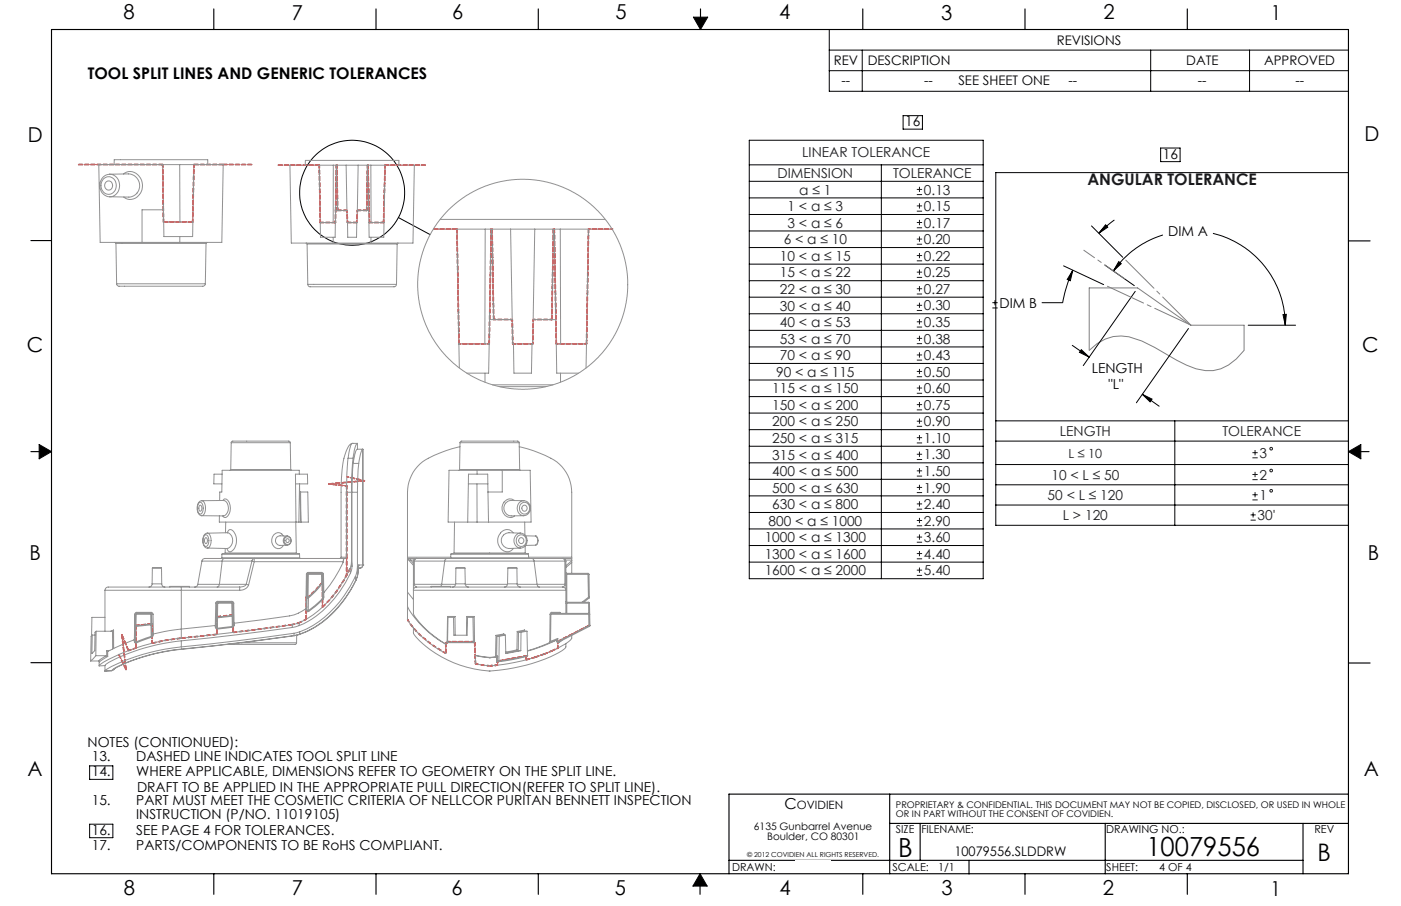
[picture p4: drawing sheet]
<svg xmlns="http://www.w3.org/2000/svg" width="432mm" height="279mm" viewBox="0 0 432 279" stroke-linecap="round" stroke-linejoin="round" font-family="sans-serif">
<g fill="none" stroke="#000" stroke-width=".31">
<path d="M213.7 5.3h4.4l-2.2 3.8zM255.6 9.1v19.1h160M255.6 15.5h160M265.7 15.5v12.7M354.7 15.5v12.7M385.1 15.5v12.7M255.6 21.8h160M278.3 35.7h6v4.1h-6zM230.9 43.3h72.1v135.2h-72.1zM230.9 50.8h72.1M230.9 55.9h72.1M271.6 50.8v127.7"/>
<path d="M306.9 53.2h108.7v108.8h-108.7zM357.7 45.6h6v4.2h-6zM122.8 67.1l9.8 5.3M230.9 61h72.1M230.9 66.1h72.1M230.9 71.2h72.1M230.9 76.3h72.1M336.4 69.7l9.6 9.6M340.7 69.3l.7 .8-2.7 1.8zM343.5 67.8l-4.8 4.1M358.4 72.5a29 29 0 0 0-15.2 11.1M373.8 72a29.1 29.1 0 0 1 22.3 28.3"/>
<path d="M230.9 81.5h72.1M230.9 86.6h72.1M230.9 91.6h72.1M230.9 96.8h72.1M305.9 95h1.6M305.9 93.3h1.6M306.7 92.6v1.6M327.8 82l12.3 5.8M330.7 83.3l-.8 3.3-1-.4zM330.7 83.3l-1.8 4.5-1.4 5.5h-6.3M340.6 81.8l9 6.3M344.8 80.7l.8 .6-2.4 2.3z"/>
<path d="M349.9 89.9l-16 22.8M395.4 97l1-.1-.3 3.4zM230.9 101.9h72.1M230.9 107h72.1M230.9 112.1h72.1M230.9 117.2h72.1M330.5 106.5l5.2 3.6M333.3 107.8l2.4 2.3-3-1.4zM366.3 101.3l-16.1 22.9M384.7 100.3h14.6M12.1 137.1l3.8 2.2-3.8 2.2zM230.9 122.3h72.1"/>
<path d="M230.9 127.4h72.1M230.9 132.5h72.1M230.9 137.6h72.1M306.9 129.8h108.7M306.9 136h108.7M352.1 121.6l5.2 3.7M352.1 121.6l3 1.5-.6 .8zM362.1 129.8v32.2M415.6 139.3l3.8-2.2v4.4zM230.9 142.7h72.1M230.9 147.8h72.1M230.9 152.9h72.1"/>
<path d="M230.9 158h72.1M306.9 143.3h108.7M306.9 149.5h108.7M306.9 155.7h108.7M230.9 163.1h72.1M230.9 168.2h72.1M230.9 173.4h72.1M27.6 236.2h7.2v4.1h-7.2zM27.6 254.2h7.2v4.1h-7.2zM215.8 269.5l2.1 3.8h-4.3z"/>
<circle cx="108.5" cy="59.4" r="16.2"/>
</g>
<path d="M335.7 88.8h14.9l16.4 11.5h16.4v7.8a13.6 13.6 0 0 1-11.9 6.2 30.1 30.1 0 0 1-11.7-4.9l-7.9-4.2a13.1 13.1 0 0 0-16.2 2.9z" fill="none" stroke="#808080" stroke-width=".31"/>
<g fill="none" stroke="#000" stroke-width=".35">
<path d="M15.9 9.1h399.7v260.4h-399.7zM65.9 2.8v6.3M115.9 2.8v6.3M165.9 2.8v6.3M215.9 2.8v6.3M265.9 2.8v6.3M315.9 2.8v6.3M365.9 2.8v6.3M9.5 74.2h6.4M415.6 74.3h6.7M9.5 139.3h6.4M415.6 139.3h6.4"/>
<path d="M9.5 204.4h6.4M415.6 204.5h6.7M274.2 244.9v24.6M274.2 253.9h141.4M283.6 253.9v11.4M340.6 253.9v15.6M401.6 253.9v15.6M415.6 244.9h-190.9v24.6M65.9 269.5v6.3M115.9 269.5v6.3M165.9 269.5v6.3M215.8 269.5v6.3"/>
<path d="M224.7 265.3h176.9M265.9 269.5v6.3M298.7 265.3v4.2M315.9 269.5v6.3M365.9 269.5v6.3"/>
</g>
<path d="M367 100.3l-20-20.1M367 100.3l-25.7-12" fill="none" stroke="#808080" stroke-width=".31" stroke-dasharray="15.2 1.3 1.3 1.3" stroke-dashoffset="3"/>
<path d="M346.6 86l-12.6-8.8" fill="none" stroke="#808080" stroke-width=".31" stroke-dasharray="15.2 1.3 1.3 1.3" stroke-dashoffset="7.7"/>
<path d="M395.4 97l1-.1-.3 3.4zM344.8 80.7l.8 .6-2.4 2.3zM340.7 69.3l.7 .8-2.7 1.8zM330.7 83.3l-.8 3.3-1-.4zM333.3 107.8l2.4 2.3-3-1.4zM352.1 121.6l3 1.5-.6 .8z" fill="#000"/>
<path d="M213.7 5.3l2.2 3.8v-3.8zM215.9 5.3v3.8l2.2-3.8zM415.6 139.3h3.8v-2.2zM415.6 139.3l3.8 2.2v-2.2zM215.8 269.4v3.9h2.1zM215.8 269.4l-2.2 3.9h2.2zM12.1 139.3v2.2l3.8-2.2zM12.1 137.1v2.2h3.8z" fill-rule="evenodd" fill="#000"/>
<g fill="none" stroke="#191924" stroke-width=".31">
<path d="M282.6 58.4h1.6M283.4 57.6v1.6M282.6 60h1.6M282.6 65.1h1.6M282.6 63.5h1.6M282.6 70.2h1.6M282.6 68.6h1.6M282.6 75.3h1.6M282.6 73.7h1.6M282.6 78.8h1.6M283.4 62.7v1.6M283.4 67.8v1.6"/>
<path d="M283.4 72.9v1.6M283.4 78v1.6M282.6 80.4h1.6M282.6 85.5h1.6M282.6 83.9h1.6M282.6 90.7h1.6M282.6 89h1.6M282.6 95.7h1.6M282.6 94.2h1.6M282.6 99.2h1.6M283.4 83.1v1.6M283.4 88.2v1.7"/>
<path d="M283.4 93.3v1.6M283.4 98.4v1.6M282.6 100.9h1.6M282.6 106h1.6M282.6 104.4h1.6M282.6 111.1h1.6M282.6 109.5h1.6M282.6 116.2h1.6M282.6 114.5h1.6M282.6 119.7h1.6M283.4 103.5v1.7M283.4 108.7v1.6"/>
<path d="M283.4 113.8v1.6M283.4 118.9v1.6M282.6 121.3h1.6M282.6 126.4h1.6M282.6 124.8h1.6M282.6 131.5h1.6M282.6 129.9h1.6M282.6 136.6h1.6M282.6 135h1.6M283.4 124v1.6M283.4 129.1v1.6M283.4 134.2v1.6"/>
<path d="M283.4 139.3v1.6M386 139.6h1.6M386.8 138.8v1.6M282.6 141.7h1.6M282.6 140.1h1.6M282.6 146.8h1.6M282.6 145.2h1.6M282.6 151.9h1.6M282.6 150.3h1.6M282.6 157h1.6M282.6 155.4h1.6M283.4 144.4v1.6"/>
<path d="M283.4 149.5v1.6M283.4 154.6v1.6M283.4 159.7v1.6M385.4 158.8h1.6M386 141.2h1.6M386 147.9h1.6M386 146.3h1.6M386 154.2h1.6M386 152.6h1.6M386.2 158v1.6M386.8 145.5v1.6M386.8 151.8v1.6"/>
<path d="M282.6 162.1h1.6M282.6 160.5h1.6M282.6 167.2h1.6M282.6 165.6h1.6M282.6 172.3h1.6M282.6 170.7h1.6M282.6 177.4h1.6M282.6 175.8h1.6M283.4 164.8v1.6M283.4 169.9v1.6M283.4 175v1.6M385.4 160.4h1.6"/>
<circle cx="391.8" cy="138.4" r=".39"/>
<circle cx="391.8" cy="145.1" r=".39"/>
<circle cx="391.8" cy="151.3" r=".39"/>
</g>
<path d="M107.9 175.3a38.2 38.2 0 0 1-8.5 11.9M55.9 196.8l-5.2 .7-3.8 .9M66.9 195.6l-11 1.2" fill="none" stroke="#f00" stroke-width=".5" stroke-dasharray="1.3 .6" stroke-dashoffset="-.1" stroke-linecap="butt"/>
<path d="M90 192.6l2.3-.6M94.4 190.9l-2.1 1.1M153.4 205.1l-2.5 .2" fill="none" stroke="#f00" stroke-width=".5" stroke-dasharray="1.3 .6" stroke-dashoffset=".4" stroke-linecap="butt"/>
<path d="M90 192.6l-18.1 2.4" fill="none" stroke="#f00" stroke-width=".5" stroke-dasharray="1.3 .6" stroke-dashoffset=".1" stroke-linecap="butt"/>
<path d="M94.9 184.2l4.3-4.4" fill="none" stroke="#f00" stroke-width=".5" stroke-dasharray="1.3 .6" stroke-dashoffset=".5" stroke-linecap="butt"/>
<path d="M47 198.3l-.1 .1" fill="none" stroke="#f00" stroke-width=".5" stroke-dasharray="1.3 .6" stroke-linecap="butt"/>
<path d="M67.2 190.2l4.4-.5M146.6 204.7l4.3 .6" fill="none" stroke="#f00" stroke-width=".5" stroke-dasharray="1.3 .6" stroke-dashoffset=".3" stroke-linecap="butt"/>
<path d="M125.6 190.9l.5 .9a30.5 30.5 0 0 0 11.3 9.7" fill="none" stroke="#f00" stroke-width=".5" stroke-dasharray="1.3 .6" stroke-dashoffset=".2" stroke-linecap="butt"/>
<path d="M68.8 50.7h-9M59.4 68.4h-9M133.6 70.6h7.2M101.4 149.2l10.9-.9M137.4 198.2v3.3M39.6 200.6l-2-4.8" fill="none" stroke="#f00" stroke-width=".5" stroke-dasharray="1.3 .6" stroke-dashoffset="-.1"/>
<path d="M59.8 50.7l-.4 17.7M98.4 50.9l.3 17.7M113.4 50.9l.5 17.7M50.4 68.4l-.2-17.7M113.9 68.6h4.3M118.2 68.6l.5-17.7M158 106h6.2M41.9 199.8l-2.3 .8" fill="none" stroke="#f00" stroke-width=".5" stroke-dasharray="1.3 .6" stroke-dashoffset=".4"/>
<path d="M50.2 50.7h-26M68.8 50.7h8.8M140.8 70.6l.7 35.4M170.8 70.6l.7 35.4M181.4 70.6l-.6 35.4M150.8 106l.6-35.4M94.4 184.2v6.7" fill="none" stroke="#f00" stroke-width=".5" stroke-dasharray="1.3 .6" stroke-dashoffset=".1"/>
<g fill="none" stroke="#f00" stroke-width=".5" stroke-dasharray="1.3 .6">
<path d="M85.8 50.9h12.6M103.8 50.9h-.1M113.3 50.9h.1M151.4 70.6h.3M151.7 70.6l.5 27.9M170.6 70.6h.2M170.1 98.5l.5-27.9M99.4 179.6l-.2 .2M37.6 195.8l1.2 10.7M41.9 192.8v7M41.9 192.9v-.1M46.5 192.4h.4"/>
<path d="M67.2 190.2h-.3M71.9 189.7h-.3M94.9 184.2h-.5M137.8 198.2h-.4M138 197.9l-.2 .3M146.3 198.2l-.4-.3M181.5 192.9l-9.6 4.9M181.8 192.9h-.3M38.8 206.5l-2.2-4.6M153.8 203.8h-.4M162.6 202.2l-8.8 1.6M167.8 201.7l-2.9 1"/>
</g>
<path d="M118.7 50.9h12.3M98.7 68.6h4.7M104.1 64.9h2.8M107.1 68.6h2.9M110.2 64.9h2.8M106.8 171.8v-20M41.9 192.9l4.6-.5M146.6 204.7l-.3-6.5M162.2 203.5l2.7-.8" fill="none" stroke="#f00" stroke-width=".5" stroke-dasharray="1.3 .6" stroke-dashoffset=".2"/>
<path d="M103.8 50.9l.3 14M103.4 64.9l.3-14M113 64.9l.3-14M170.3 200.7l-2.5 1" fill="none" stroke="#f00" stroke-width=".5" stroke-dasharray="1.3 .6" stroke-dashoffset=".3"/>
<path d="M103.4 68.6v-3.7M106.9 64.9l.2 3.7M110 68.6l.2-3.7M181.4 70.6h7.4M157.9 98.5l.1 7.5M141.5 106h9.3M164.2 106l.1-7.5M171.5 106h9.3M106.8 149.8l-5.4-.6M112.3 148.3l-5.4-1.3M106.8 171.8v5.6M153.4 203.8v1.3" fill="none" stroke="#f00" stroke-width=".5" stroke-dasharray="1.3 .6" stroke-dashoffset=".7"/>
<path d="M152.2 98.5h5.7M164.3 98.5h5.8M99.4 179.6v7.6M171.9 197.8v2.1" fill="none" stroke="#f00" stroke-width=".5" stroke-dasharray="1.3 .6" stroke-dashoffset=".6"/>
<path d="M66.9 190.2v5.4M71.9 189.7v5.3" fill="none" stroke="#f00" stroke-width=".5" stroke-dasharray="1.3 .6" stroke-dashoffset="-.2"/>
<path d="M46.9 192.4v6M145.9 197.9h-7.9M162.2 202.4v1.1" fill="none" stroke="#f00" stroke-width=".5" stroke-dasharray="1.3 .6" stroke-dashoffset=".5"/>
<path d="M106.8 151.8v-2" fill="none" stroke="#f00" stroke-width=".5" stroke-dasharray="1.3 .6" stroke-dashoffset="1"/>
<path d="M171.9 199.9l-1.6 .8" fill="none" stroke="#f00" stroke-width=".5" stroke-dasharray="1.3 .6" stroke-dashoffset=".9"/>
<g fill="none" stroke="#919191" stroke-width=".31">
<path d="M31.9 55.1a2.45 2.45 0 0 1 3.1 0 2.45 2.45 0 0 1 .7 2.9 2.37 2.37 0 0 1-2.9 1.8 2.37 2.37 0 0 1-1.6-3zM32.6 56.2a1.35 1.35 0 0 1 2.1 .5 1.35 1.35 0 0 1-1 1.9 1.4 1.4 0 0 1-1.4-.8 1.4 1.4 0 0 1 .3-1.6zM33.8 53.8a3.5 3.5 0 0 0-3 3.4 3.5 3.5 0 0 0 3 3.5M33.8 53.7h.1M33.8 53.7a3.5 3.5 0 0 1 3.1 3.5 3.5 3.5 0 0 1-3.1 3.5M33.8 53.7h5.8a3.6 3.6 0 0 1 3.4 3.5 3.6 3.6 0 0 1-3.3 3.6l-5.9-.1M35.2 50.8v-1.6h28.8v1.6M38.1 53.7a3.7 3.7 0 0 1 4-.2 3.7 3.7 0 0 1 1.8 3.5 3.8 3.8 0 0 1-1.6 3.7 3.8 3.8 0 0 1-4 .2l-.1-.2M50.1 50.8h-19.7l.5 24h12.9M50.1 50.8l.3 17.7M50.1 50.8h5.3M55.4 50.8h4.4"/>
<path d="M55.4 50.8l.1 17.7M59.8 50.8h9l-.4 24h-13M59.8 50.8l-.4 22.2h-8.9l-.1-4.5M94.1 50.9v-1.4h28.8v1.4M98.4 50.9h-9l.4 24.1h12.9M98.4 50.9h4.3M98.4 50.9l.3 17.7M102.7 50.9h1M102.7 50.9v17.7M103.7 50.9h.1M103.7 50.9l-.3 14M103.8 50.9h9.4"/>
<path d="M103.8 50.9l.2 14M106.7 50.9l.3 17.7h3.1v-3.7M110.4 50.9l-.3 14M113.2 50.9h.2M113.2 50.9l-.2 14M113.4 50.9h.9M113.4 50.9l.3 17.7M114.3 50.9h4.4M114.3 50.9l.1 17.7M118.7 50.9h9l-.4 24.1h-13M118.7 50.9l-.3 17.7M35.4 74.8l.3 .3"/>
<path d="M35.7 75.1h27.8M35.7 75.1l.2 12.4M43.8 74.8h11.6M50.4 64.7h-6.6v10.1M50.4 68.5h9M55.4 73v1.8M63.5 75.1l-.2 12.4M63.8 74.8l-.3 .3M94.3 75l.4 .2M94.7 75.2h27.7M94.7 75.2l.2 12.5M98.7 68.6l.1 4.6h4.5l.1-4.6"/>
<path d="M98.7 68.6h4.7M102.7 73.2v1.8M102.7 75h11.6M103.4 64.9h.6M103.4 64.9v3.7M104 64.9h2.9M107.1 68.6l.1 4.6h2.7l.1-4.6M110.1 64.9h2.9M113 64.9h.6M113.7 68.6l.1 4.6h4.5l.1-4.6M113.7 68.6h4.7M114.3 73.2v1.8"/>
<path d="M122.4 75.2l-.2 12.5M122.7 75l-.3 .2M133.6 70.7h7.2M135.6 67.7h50.9M140.8 70.7h8.7M140.8 70.7l.6 35.4M149.5 70.7h1.9M149.5 70.7l-.1 35.4M151.4 70.7h.3M151.4 70.7l-.5 27.9M151.7 70.7h18.9M151.7 70.7l.4 27.9"/>
<path d="M157.4 70.7l.5 27.9M164.8 70.7l-.6 35.4h-6.2l-.1-7.5M170.6 70.7h.2M170.6 70.7l-.5 27.9M170.8 70.7h1.9M170.8 70.7l.6 35.4M172.7 70.7h8.7M172.7 70.7l.1 35.4M181.4 70.7h7.3M181.4 70.7l-.8 42.8M35.9 87.5l.3 .6a24.8 24.8 0 0 0 6.9 .2h15.5a10.9 10.9 0 0 0 4.4-.2l.3-.6M35.9 87.5h27.4"/>
<path d="M94.9 87.7l.2 .5a8.5 8.5 0 0 0 4 .2h22.5l.5-.3 .1-.4M94.9 87.7h27.3M150.9 98.6h1.2M150.9 98.6l-.1 7.5M152.1 98.6h5.8M164.3 98.6h5.8M170.1 98.6h1.2M141.4 106.1l.2 7.4M141.4 106.1h9.4M149.5 115.1v2.8M150.8 106.1l-.2 9h-6.7M151.8 118.7h18.6"/>
<path d="M154 119.2h14.2M158.3 106.1l.1 9h5.4l.2-9M171.4 106.1l.2 9h6.7M171.4 106.1h9.4M172.8 115.1v2.8M71.3 136.5l.3-.5h17.5l.4 .5M71.3 136.5h18.2M71.3 136.5l-.2 8.3M89.5 136.5l.1 8.3M108.6 136.7l-.3 .1a8.6 8.6 0 0 0-2.5 5.7l-.7 8.2v21.1M108.6 136.7h.1M108.6 136.7a7.3 7.3 0 0 0-1.3 4.6"/>
<path d="M108.6 136.7h1.6M110.2 136.7a3.9 3.9 0 0 0-1.1 3l-.3 1.6M110.2 138.5a6.8 6.8 0 0 0-1.3 4.4M110.2 138.5h1.6M110.2 136.7v1.8M111.8 138.5a6 6 0 0 0-1.1 3.5l-.1 .9M111.8 138.5v35.7M141.8 136.5l.4-.5h17.4l.4 .5M141.8 137.8a33.2 33.2 0 0 0-12.4 5.4 12.1 12.1 0 0 0-3.8 8.6v20M141.8 136.5h18.2M141.8 136.5l-.2 8.3M160 137.8a37.3 37.3 0 0 1 11.6 4.7 11.8 11.8 0 0 1 4.6 9.3v20"/>
<path d="M160 136.5l.2 8.3M61.3 155.1a.95 .95 0 0 1 1.1 .2 .95 .95 0 0 1 .2 1 1.65 1.65 0 0 1-1 2.2 2.63 2.63 0 0 1-.3-3.4zM61.6 155.8a.96 .96 0 0 1 .6 .9 .96 .96 0 0 1-.6 .9 1.44 1.44 0 0 1 0-1.8zM62.2 154.4a2.72 2.72 0 0 0-.7 4.4l.7 .2M62.2 154.4a2.69 2.69 0 0 1 .9 3.6l-.3 .6-.6 .4M67.6 159.1v1.9h23.6M68.5 146.2h-2.5l-.1 3h2.5M68.7 154.3l.5-.4a2.86 2.86 0 0 1 1.7 3.8l-.9 1.6a.79 .79 0 0 1-1.3-.2M69 154.4a2.62 2.62 0 0 1 1.4 2.4 2.62 2.62 0 0 1-1.5 2.3l-6.7-.1M69 154.3l-6.8 .1M71.1 144.8l-.2 .2M71.1 144.8h18.5"/>
<path d="M89.6 144.8l.2 .2M91.1 146.2h3.7v3h-3.7zM91.1 149.2l.1 11.8M92.2 146.2v-1.2h-23.7l-.1 6.7h-.7v2.6M92.5 151.7h.1M92.5 151.7l.2 9.3-.1-9.3M92.5 151.7l-.2-2.5-.2 11.8M92.6 151.7h2.3l.1 9.3h-2.9M106.8 151.8v20M106.8 151.8h1.5M107.3 141.3l-.4 4.4-.1 6.1M107.3 141.3h1.5"/>
<path d="M108.3 151.8v21.3M108.5 151.8h1.7M108.5 151.8v22.8M108.8 141.3l-.5 10.5M108.9 142.9l-.4 8.9M108.9 142.9h1.7M110.2 151.8v22.9M110.6 142.9l-.4 8.9M141.6 144.8l-.1 .2M141.6 144.8h18.6M144.4 149.2v-3h5.9l.1 3M144.4 149.2h6"/>
<path d="M144.4 149.2l-.3 11.8M147 149.2v11.8M147 145h-8.6l-.3 16h6M147 145v1.2M147 145h7.8M150.4 149.2v2.5M150.4 151.7l.2 9.3M154.8 145v6.7h-4.4M154.8 145h8.6l.3 16h-13.1M157.5 154.4a2.36 2.36 0 0 0-2.2 2.4 2.36 2.36 0 0 0 2.3 2.3l3.8-.1a2.33 2.33 0 0 1-2-2.3 2.33 2.33 0 0 1 2-2.3M157.5 154.3l3.9 .1M158.5 154.3a2.55 2.55 0 0 0-2.9 .2 2.55 2.55 0 0 0-.8 2.8 2.39 2.39 0 0 0 3.8 1.8"/>
<path d="M160.2 144.8l.2 .2M160.4 155.6a1.69 1.69 0 0 1 2.4-.2 1.69 1.69 0 0 1 .1 2.5 1.64 1.64 0 0 1-2.3 .3 1.64 1.64 0 0 1-.4-2.3zM161.4 154.4a2.33 2.33 0 0 1 2.1 2.3 2.33 2.33 0 0 1-2 2.3M47 175.2l.1-.2h2.6l.1 .2M47 175.2h2.8M47 175.2l-.1 4.9M49.8 175.2v4.9M62.2 173h6.3M62.2 173l-1.2 7.2M63.1 165.1a.96 .96 0 0 1 1 .2 .96 .96 0 0 1 .2 1 1.62 1.62 0 0 1-1 2.2 2.59 2.59 0 0 1-.2-3.4zM63.3 165.8a.95 .95 0 0 1 .6 .9 .95 .95 0 0 1-.6 .9 1.38 1.38 0 0 1 0-1.8zM63.9 164.4a2.55 2.55 0 0 0-1 3.9l.3 .5 .7 .2"/>
<path d="M63.9 164.4a2.73 2.73 0 0 1 1 3.6l-.3 .6-.7 .4M68.4 172l-.2 .2M68.4 172h24M68.4 170.9l.2-.2h23.5l.2 .2M68.4 170.9h23.9M68.4 170.9v1.1M68.5 173l-.9 7.2M68.5 173h9.1M69.1 172.2h-5.9a.91 .91 0 0 0-1 .8M69.1 172.2l-.4 .3-.2 .5M69.4 170.5l-.2 .2M69.4 170.5h21.9"/>
<path d="M69.4 169.2v1.3M69.6 161l-.1 3.3M70.1 164.3a1 1 0 0 1 .7-1 1 1 0 0 1 1.2 .6 4.3 4.3 0 0 1-1 6.2l-.7-.2-.3-.7M70.1 164.3a2.6 2.6 0 0 1 1.6 2.4 2.6 2.6 0 0 1-1.7 2.4l-6.1-.1M70.1 164.3l-6.2 .1M70.2 164.3h-.1M77.6 173l.2-.3a.35 .35 0 0 1 .1-.4 .35 .35 0 0 1 .5 .1v.8M77.6 173l.8 .2M77.6 173l-1.7 7.2M78.4 173.2l-1.8 7.2M78.4 173.2h27.4M87.3 165.3a1.89 1.89 0 0 0-2.2-1 1.89 1.89 0 0 0-1.4 2.1 2.14 2.14 0 0 0 .8 2.2 2.14 2.14 0 0 0 2.3 .2l.5-.6"/>
<path d="M87.9 165.8a1.09 1.09 0 0 1 1.5 .2 1.09 1.09 0 0 1 0 1.5 1.09 1.09 0 0 1-1.5 .1l-.3-.9zM88.5 168.1h.1M88.5 165.3a1.42 1.42 0 0 1 1.3 1.4 1.42 1.42 0 0 1-1.3 1.4M88.5 165.3a1.42 1.42 0 0 0-1.2 1.4 1.42 1.42 0 0 0 1.2 1.4M88.5 165.3l-2.2-.1a1.46 1.46 0 0 0-1.4 1.5 1.46 1.46 0 0 0 1.5 1.5l2.1-.1M91.2 161l.1 9.5M91.2 161h.9M91.3 170.5l.2 .2M92.3 170.9l.1 1.1M92.4 172l.2 .2M94.4 177.1h.4M94.4 177.1l-.1 10.6"/>
<path d="M94.8 177.1h.2M94.8 177.1l-.2 7.1M95 176.8l-.2 .3M95 176.8v.3M95 176.5l-.4 .2-.2 .4M95 176.5v.3M95 177.1h4.1M95 177.1l-.1 7.1M95 176.8h4.1M95 176.5h4.1M99.1 177.1h.3M99.1 176.8v.3"/>
<path d="M99.1 176.8l.3 .3M99.1 176.5v.3M99.1 176.5l.4 .2 .2 .4M99.1 177.1v2.7M99.1 179.8l-2.1 2.4-2.1 2M99.1 179.8l.2 .2M99.1 179.8h.3M99.3 180l-2.1 2.4-2.1 2M99.3 180l.1 4.6M99.4 177.1v2.7M99.4 179.8l-.1 .2M99.4 179.8l.1 4.4"/>
<path d="M99.7 177.1h-.3M99.7 177.1l.1 5.6M105.1 171.8l-.4 .4M105.1 171.8h1.7M106.4 172.2l-.5 .2-.1 .5a32 32 0 0 1-6 9.8M106.8 171.8l-.3 .4h-37.4M107.9 175.3a32.8 32.8 0 0 1-15.6 16.7M107.9 175.3l.1 1.4M108 176.7a30.8 30.8 0 0 1-15.8 16.2M108.3 173.1l-.4 2.2M108.3 173.1l.2 1.5M108.5 174.6l-.5 2.1"/>
<path d="M109.5 177.9a32.7 32.7 0 0 1-17.1 16.9M109.5 177.9l.1 1.1M109.6 179a32.3 32.3 0 0 1-17.4 16.6M109.7 179a31.2 31.2 0 0 1-17.4 16.7M109.8 178.6l-.2 .4M109.8 178.6h.1M109.9 178.6l-.3 .4M110.2 174.7l-.1 1.3-.6 1.9M110.2 174.7l.1 1.8M110.3 176.5l-.4 2.1M110.3 176.5l-.5 2.1M110.3 176.5h.1"/>
<path d="M110.4 175.2h.4M110.5 174.6l-.2 1.9M110.6 174.2l-.3 2.3M110.6 174.2l-.1 .5M110.6 174.2h1.2M110.8 175.2h.1M111.8 174.2a.96 .96 0 0 1-1 1M111.8 174.2h.1M125.6 172.4l.1 .1M125.6 172.4v10.2M125.6 172.2h.9M125.6 172.2v.2"/>
<path d="M125.6 171.8v.4M125.6 171.8h13.3M125.7 172.5l.8 .2M125.7 172.5l1.7 1.8M126.5 172.2v.5M126.5 172.2h11.3M126.5 172.7l.9 .9M126.5 172.7h1M127.4 173.2v7.2M127.7 173l.3-.6 .4-.2a.96 .96 0 0 0-1 1M127.7 173l-.3 .2M127.7 173h9.4"/>
<path d="M127.7 173v7.2M137.1 173h27.5M137.1 173l-1 7.2M137.8 172.2l-.5 .3-.2 .5M137.8 172.2h26.1M138.9 172l-.2 .2M138.9 172h24M139 170.9l.1-.2h23.6l.2 .2M139 170.9h23.9M139 170.9l-.1 1.1M139.9 170.5l-.2 .2M139.9 170.5h22"/>
<path d="M140.1 161l-.2 9.5M140.5 175.2l.1-.2h2.6l.1 .2M140.5 175.2h2.8M140.5 175.2l-.1 4.9M143.3 175.2l.1 4.9M144.1 161h2.9M147 161h3.6M156.5 175.2l.1-.2h2.6l.1 .2M156.5 175.2h2.8M156.5 175.2l-.1 4.9M156.9 164.3a2.4 2.4 0 0 0-2.4 2.5 2.4 2.4 0 0 0 2.5 2.3l3.5-.1M156.9 164.3l3.6 .1"/>
<path d="M158.2 164.3a2.47 2.47 0 0 0-2.5-1 2.47 2.47 0 0 0-1.9 1.8 3.3 3.3 0 0 0 3.3 5l1.1-1M159 165.1a2.15 2.15 0 0 1 3 .1 2.15 2.15 0 0 1 0 2.9 2.08 2.08 0 0 1-2.8 .5 2.08 2.08 0 0 1-.6-2.8zM159.3 175.2l.1 4.9M159.7 165.3a1.73 1.73 0 0 1 2.4 .6 1.73 1.73 0 0 1-.8 2.4 1.75 1.75 0 0 1-2.1-.8 1.75 1.75 0 0 1 .5-2.2zM161.7 161l.1 4M161.9 168.4v2.1M161.9 170.5l.2 .2M162 165.2l3 .1M162.9 171.8h13.3M162.9 170.9v1.1M162.9 172l.2 .2M163.9 172.2l.5 .3 .2 .5"/>
<path d="M163.9 172.2h12.3M164.6 173h9.5M164.6 173l.9 7.2M165 165.3a1.62 1.62 0 0 1 0 2.8M165 165.3h.1M165 165.3a1.75 1.75 0 0 1 0 2.8M165 168.1l-3 .1M174.1 173l-.3-.6-.4-.2a1.01 1.01 0 0 1 1 1M174.1 173l.3 .2M174.1 173v7.2M174.3 172.7h1.9M174.4 177.1h.3"/>
<path d="M174.4 176.5l.3 .3M174.4 173.2v7.2M174.7 176.8v.3M174.7 177.1h6.5M174.7 176.8h6.5M174.7 177.1v8.6M176.2 173.5v3.3M176.2 172.9v.6M176.2 172.2v.5M176.2 171.8v.4M176.2 172.7v.2M176.2 173.5l-1.8 1.5"/>
<path d="M176.2 172.9l-1.8 1.6M181.2 177.1h.3M181.2 176.8v.3M181.2 176.8l.3 .3M181.2 177.1l.2 7.1M181.5 177.1l.1 7.1M28.4 195.9l-.3 .3-.2 7.6M28.4 195.9h.9M29.6 194.7l-.3 .3-.1 5.7-.9 .8 .1-5.6M29.6 194.7l-.1 7.5M29.6 194.7h5.1M32.3 182h23.6"/>
<path d="M32.3 182v12.7M32.3 190.4h-4l-.1 5.7M34.7 194.7v5.4M35 194.3l-.3 .4M35 194.3l-.9 .4M35 194.3v5.7M41.4 197.3l-8.2 3.6M41.4 197.8l.3 .5h.4M41.4 197.8h.1M41.4 197.3v.5M41.5 197.8l.1 .2h.3M41.6 196.9l-.2 .4"/>
<path d="M41.6 189.4h.1M41.6 189.4l-.2 7.8M41.6 192.9l.3 .3M41.6 192.9h.3M41.6 192.9l-.1 4.9M41.7 189.4h.3M41.7 189.4l-.1 3.5M41.9 198l.2 .3M41.9 192.9v.3M41.9 193.2v4.8M42 189.2v.2M42 189.2l-.3 .2"/>
<path d="M42 189.4l-.1 3.5M42 189.4h4.5M42 189.2h4.5M42.2 188.8h4.4M42.2 188.8l-.4 .2-.2 .4M42.2 188.8l-.2 .4M46.5 189.4h.2M46.5 189.2v.2M46.5 189.2l.2 .2M46.5 189.4v3M46.5 192.4v.3M46.5 192.4h.3"/>
<path d="M46.5 192.4l-4.6 .5M46.5 192.7l-4.6 .5M46.5 192.7l.1 3.6M46.6 188.8l.4 .2 .2 .4M46.6 188.8l-.1 .4M46.6 196.3l-4.7 1.7M46.6 196.3l.1 .2M46.7 196.5l-4.6 1.8M46.7 189.4h.5M46.7 189.4l.1 3M46.8 192.4l-.3 .3M46.8 192.4v3.3"/>
<path d="M46.8 195.7l-.2 .6M46.8 195.7h.5M46.8 195.1l.2 .4h.3M46.9 180.1a1.03 1.03 0 0 1-1 .9M46.9 180.1h2.9M47.2 189.4l.1 6.1M47.3 195.7l-.6 .8M47.3 195.5v.2M49.8 180.1a.97 .97 0 0 0 1 .9M52.4 181v-.2h5.9v.2M55.9 181h-22.5a.97 .97 0 0 0-1.1 1M55.9 196.8a57.7 57.7 0 0 0-25.2 8.3l-.1 .3"/>
<path d="M55.9 197.6a56.7 56.7 0 0 0-23.4 7.4l-.2 .2M55.9 199.5a56.1 56.1 0 0 0-23.4 7.2l-.2 .2M55.9 181v1M55.9 182v14.8M55.9 197.6v1.9M55.9 182h18M55.9 181h18M61 180.2l-.3 .5-.7 .3M61 180.2h6.6M66.4 193.3h.3M66.4 193.3l.1 .5 .5 .2M66.4 192.9l-12.3 1.3-6.8 1.3"/>
<path d="M66.4 192.9v.4M66.5 186h.3M66.5 186l-.1 6.9M66.7 193.3l.3 .4M66.7 192.4l-.3 .5M66.7 190.3l.3 .2M66.7 190.3h.3M66.7 190.3v3M66.8 186h.3M66.8 186l-.1 4.3M67 193.7v.3M67 190.3v.2"/>
<path d="M67 190.5v3.2M67.1 185.7v.3M67.1 185.7l-.3 .3M67.1 185.5h-.4l-.2 .5M67.1 185.5v.2M67.1 186h4.3M67.1 186l-.1 4.3M67.1 185.7h4.3M67.1 185.5h4.3M67.6 180.2l-.2 .6-.5 .2M67.6 180.2h8.3M71.4 186h.4"/>
<path d="M71.4 185.7l.4 .3M71.4 185.7v.3M71.4 185.5v.2M71.4 185.5h.4l.2 .5M71.4 186l.1 3.8M71.5 189.8l-4.5 .5M71.5 189.8v.2M71.5 189.8h.3M71.5 190l-4.5 .5M71.5 190l.1 3.2M71.6 193.2l-4.6 .5M71.6 193.2v.3"/>
<path d="M71.6 193.5l-4.6 .5M71.8 186h.2M71.8 186v3.8M71.8 189.8l-.3 .2M71.8 189.8l.1 3M71.8 191.7l.3 .5M71.9 192.8l-.3 .4M71.9 192.8h.3M72 186l.1 6.2M72.1 192.2l.1 .6M72.2 192.8l-.2 .5-.4 .2M73.9 181v1"/>
<path d="M74.4 198.2h17M75.9 180.2l.7 .2M75.9 180.2l-.9 .7-1.1 .1M76.6 180.4l-.8 1-.9 .5-1 .1M90 192.7l-17 2.2-17.1 1.9M90 192.7l.1 .8M90.1 193.5l-17.1 2.3-17.1 1.8M90.6 195.3l-17.4 2.3-17.3 1.9M90.6 195.3l.1 .7M90.7 196l-16.1 2.2-18.6 2M90.7 196l-12.4 1.7-22.3 2.5M90.7 196v.1"/>
<path d="M91.4 198.2l-.4 .5h-20.8M91.4 195.9v2.3M92.2 192.9l-2.1 .6M92.2 195.6l-1.5 .4M92.3 192l-2.3 .7M92.3 192l-.1 .9M92.4 194.8l-.2 .8M92.4 194.8l-1.8 .5M94.3 187.9h.2M94.3 187.9a.61 .61 0 0 0 .2 .6 .61 .61 0 0 0 .6 .1M94.3 187.7a12.1 12.1 0 0 1-5.1 2.2l-17.1 2.3M94.3 187.7v.2"/>
<path d="M94.5 187.9l.2 .4h.3M94.6 187.1l-.3 .6M94.6 184.2l.5 .2M94.6 184.2h.3M94.6 184.2l-.1 3.7M94.9 184.2l.2 .2M95 188.3l.1 .3M95.1 184.4l-.1 3.9M99.4 184.6l-4.4 3.7M99.4 184.6l.2 .2M99.5 182.1l.3 .6M99.5 184.2l-.1 .4"/>
<path d="M99.6 184.8l-4.5 3.8M99.8 184.1l-.3 .1M99.8 184.1l-.2 .7M99.8 182.7v1.4M125.6 187a28.5 28.5 0 0 0 11.8 11.7M125.6 182.6v4.4M125.6 187v4a26.8 26.8 0 0 0 11.8 10.5v-2.8M125.6 182.6l1.8 2.3M127.4 182v7.2a26.4 26.4 0 0 0 10 9.5M127.4 182h47M127.4 193.6v1.6a20.9 20.9 0 0 0 8.6 7.3 35 35 0 0 0 15 4.4 49.2 49.2 0 0 0 22.8-6.7l.6-.7v-1M127.4 180.4v1.6"/>
<path d="M127.7 180.2l.3 .7 .4 .1M127.7 180.2l-.3 .2M127.7 180.2h8.4M128.4 181h45M128.4 181a.96 .96 0 0 0-1 1M132.9 181v-.2h6v.2M136.1 180.2l-.2 .6M136.1 180.2h4.3M137.8 198.2h8.5M137.9 190.1h2.3M137.9 197.9l-.1 .3M137.9 190.1l.2 .3"/>
<path d="M137.9 197.9h8M137.9 190.1l-.1 8.1M138.1 190.4h1.7M138.1 190.4l-.2 7.5M138.1 190.4h.1M139.8 190.4l.1 5.5h4.1l.1-5.5M140.2 190.1l-.4 .3M140.2 190.1l.1 5.8M140.4 180.1a1.02 1.02 0 0 1-1 .9M140.4 180.1h3M143.4 180.1a.96 .96 0 0 0 1 .9M143.4 180.2h13"/>
<path d="M143.9 190.1h2.3M143.9 190.1l.2 .3M143.9 190.1l-.1 5.8M144.1 190.4h1.7M145.8 190.4l.1 7.5M145.9 197.9l.4 .3M146.2 190.1l-.4 .3M146.2 190.1l.1 8.1M152.9 195.9l.3 .3M152.9 195.9l-.2 6.7M153.2 196.2h.1M153.2 196.2l-.1 6.1"/>
<path d="M153.2 196.2h.7M153.9 196.2l-.1 7.6M155 195.9l-1.8 .3M155 195.9h.1M155 195.9h.8M155.3 195.5l-2.4 .4M155.3 195.5l-.3 .4M155.3 195.5v.4M155.8 195.9l.1 5.6 4.6-.8M155.8 195.9l-1.9 .3M156.4 180.1a.96 .96 0 0 1-1 .9M156.4 180.1h3"/>
<path d="M159.4 180.1a1.02 1.02 0 0 0 1 .9M159.4 194.7l.4 .3M159.4 180.2h6.1M159.4 194.7l-.1 5.7M159.8 195h.1M159.8 195l-.1 5.7M159.8 195h.8M160.6 195l-.1 5.7M161.6 194.7l-1.8 .3M161.7 194.3l-2.3 .4M161.7 194.3l-.2 .4h.9M161.7 194.3v.4"/>
<path d="M162.4 194.7l.2 7.5-8.8 1.6M162.4 194.7l-1.8 .3M165.5 180.2l.3 .6 .5 .2M165.5 180.2h8.6M169.3 198.2l-6.7 2.5M169.4 198.1l-.1 .1M169.5 189.4h.3M169.5 189.4l-.1 8.7M169.7 197.8l-.3 .3M169.8 189.4h11.6M169.8 189.4l-.1 8.4M170 188.8h2.5"/>
<path d="M170 188.8l-.5 .6M170 188.8l.2 .4M170.2 189.2l-.4 .2M170.2 189.2h11.2M171.6 197.3l-3.9 1.8-5.1 1.7M171.6 197.3l-2.3 .9M171.7 197.3h-.1M171.7 197.8l.1 .5h.3M171.7 197.8h.2M171.7 197.3v.5M171.9 196.9l-2.2 .9M171.9 196.9l-.2 .4"/>
<path d="M171.9 197.8v.2h.3M171.9 196.9v.9M172.2 198h.1M172.2 198l-.1 .3M172.5 188.8l.1 .3M172.5 188.8l.2 .3M173.2 197.5l-1.1 .8M173.4 181a1.01 1.01 0 0 1 1 1M174.1 180.2l-.3 .7-.4 .1M174.1 180.2l.3 .2M174.4 186h.3M174.4 185.5l.3 .2"/>
<path d="M174.4 180.4v1.6M174.4 182v7.2M174.7 185.7v.3M174.7 186h6.7M174.7 185.7h6.7M174.7 186v3.2M176.2 196a1.93 1.93 0 0 1-1.3 2.2 52.1 52.1 0 0 1-24 7.2l-4.4-.6v-2.6M181.4 184.2h.2M181.4 184.2l.1 .2M181.4 184.2l-2.1 1.5M181.4 186h.3M181.4 185.7v.3"/>
<path d="M181.4 185.7l.3 .3M181.4 186v3.2M181.4 189.2l.4 .2h-.4M181.4 189.2v.2M181.4 189.4l.1 3.5M181.5 192.9h.3M181.5 192.9l.1 .3M181.5 192.9l-9.6 4.9M181.5 184.4l-1.7 1.3M181.6 184.2l-.1 .2M181.6 193.2l-9.4 4.8M181.7 186l.1 6.9"/>
<path d="M181.8 192.9l-.2 .3M29.5 202.2l-1.6 1.6M29.5 202.2h3.4M30.6 203.9v1.5M32.3 205.2l-1.7 .2M32.3 206.9h.1M32.3 205.2v1.7M32.8 202.2l-2.4 1.6M32.9 200.6l.3 .3M32.9 202.2l.3 .3M32.9 200.6v1.6M33.2 202.5l-2.5 1.6-.2-.3h-2.6"/>
<path d="M33.2 200.9v1.6M33.8 200.6h-.9M34.4 206.8l-2.1 .1M35.2 206.3l-.1 .2M35.2 206.3l-.8 .5M56 200.2a51.6 51.6 0 0 0-20.8 6.1M56 200.2a52.3 52.3 0 0 0-21.4 6.4l-.2 .2M56 200.2h.1M146.5 202.2l4.4 .6M146.5 202.2l4.4 .5M150.9 202.8h.1M150.9 202.7v.1"/>
<path d="M152.7 202.6l-1.8 .1M152.7 202.6h.1M152.8 202.6h.3M153 202.6v1.6M153 202.6h.1M153 202.6l-2.1 .2M153.1 202.3l.3 .1M153.1 202.3l-.3 .3M153.4 203.8h.1M153.4 203.8l-.4 .4M153.4 203.8h.4M153.4 202.4l-.3 .2"/>
<path d="M153.4 202.4v1.4M159.3 200.4l.4 .3M159.3 200.4l-3.4 .7M159.7 200.7l-3.8 .7M159.7 200.7h.8M162 202.3l.2 .2M162.2 202.5l-4.4 .9-4.8 .8M162.2 202.3v.2"/>
<circle cx="161.1" cy="87.7" r="32.4"/>
<circle cx="161.7" cy="156.8" r=".89"/>
<circle cx="88.6" cy="166.8" r=".56"/>
<circle cx="160.7" cy="166.8" r=".87"/>
</g>
<path d="M245.2 265.4h10.9v3.9h-10.9z" fill="#fff"/>
<g font-size="8.1">
<text x="353.3" y="263.9">10079556</text>
<text x="276.8" y="264.1">B</text>
</g>
<text font-size="7.5" x="406.1" y="265.5">B</text>
<g font-size="6.3">
<text x="38" y="6">8</text>
<text x="139.4" y="5.8">6</text>
<text x="189.7" y="5.8">5</text>
<text x="240.1" y="5.9">4</text>
<text x="340.1" y="5.9">2</text>
<text x="89.9" y="6.1">7</text>
<text x="290.1" y="6">3</text>
<text x="391.7" y="6">1</text>
<text x="8.6" y="43.8">D</text>
<text x="420.6" y="43.6">D</text>
<text x="8.3" y="108.5">C</text>
<text x="419.8" y="108.6">C</text>
<text x="9.1" y="172.8">B</text>
<text x="421.6" y="172.8">B</text>
<text x="8.5" y="239.4">A</text>
<text x="420.3" y="239.3">A</text>
<text x="38.1" y="276">8</text>
<text x="89.9" y="276">7</text>
<text x="139.2" y="276">6</text>
<text x="189.5" y="276.1">5</text>
<text x="240.2" y="276">4</text>
<text x="290.2" y="276.1">3</text>
<text x="339.9" y="276.1">2</text>
<text x="391.6" y="276.3">1</text>
</g>
<text font-size="4.9" x="27" y="24.3">TOOL SPLIT LINES AND GENERIC TOLERANCES</text>
<text font-size="4.9" fill="#191924" x="335.2" y="57.1">ANGULAR TOLERANCE</text>
<text font-size="4.7" x="241.8" y="249.6">C</text>
<g font-size="4.2">
<text x="279" y="38.9">16</text>
<text x="358.4" y="48.9">16</text>
<text x="360" y="72.7">DIM A</text>
<text x="308.1" y="94.9">DIM B</text>
<text x="336.5" y="115">LENGTH</text>
<text x="341.6" y="120">&quot;L&quot;</text>
<text x="27" y="230.4">NOTES (CONTIONUED):</text>
<text x="28.3" y="234.6">13.</text>
<text x="28.3" y="239.4">14.</text>
<text x="42" y="234.6">DASHED LINE INDICATES TOOL SPLIT LINE</text>
<text x="42" y="239.4">WHERE APPLICABLE, DIMENSIONS REFER TO GEOMETRY ON THE SPLIT LINE.</text>
<text x="42.2" y="244.2">DRAFT TO BE APPLIED IN THE APPROPRIATE PULL DIRECTION(REFER TO SPLIT LINE).</text>
<text x="28.3" y="248.4">15.</text>
<text x="42" y="248.4">PART MUST MEET THE COSMETIC CRITERIA OF NELLCOR PURITAN BENNETT INSPECTION</text>
<text x="28.3" y="257.4">16.</text>
<text x="42" y="252.6">INSTRUCTION (P/NO. 11019105)</text>
<text x="42" y="257.4">SEE PAGE 4 FOR TOLERANCES.</text>
<text x="28.3" y="262.2">17.</text>
<text x="42" y="262.2">PARTS/COMPONENTS TO BE RoHS COMPLIANT.</text>
</g>
<g font-size="4.2" fill="#191924">
<text x="247.3" y="48.5">LINEAR TOLERANCE</text>
<text x="239.7" y="54.9">DIMENSION</text>
<text x="275.2" y="54.9">TOLERANCE</text>
<text x="284.8" y="60">0.13</text>
<text x="242.7" y="65.2">1 &lt; a ≤ 3</text>
<text x="246.4" y="60.1">a ≤ 1</text>
<text x="284.8" y="65.1">0.15</text>
<text x="242.7" y="70.3">3 &lt; a ≤ 6</text>
<text x="284.8" y="70.2">0.17</text>
<text x="241.6" y="75.4">6 &lt; a ≤ 10</text>
<text x="284.8" y="75.3">0.20</text>
<text x="240.4" y="80.5">10 &lt; a ≤ 15</text>
<text x="284.8" y="80.4">0.22</text>
<text x="240.4" y="85.6">15 &lt; a ≤ 22</text>
<text x="284.8" y="85.5">0.25</text>
<text x="240.4" y="90.7">22 &lt; a ≤ 30</text>
<text x="240.4" y="95.8">30 &lt; a ≤ 40</text>
<text x="284.8" y="90.6">0.27</text>
<text x="284.8" y="95.7">0.30</text>
<text x="240.4" y="100.9">40 &lt; a ≤ 53</text>
<text x="284.8" y="100.8">0.35</text>
<text x="240.4" y="106">53 &lt; a ≤ 70</text>
<text x="284.8" y="105.9">0.38</text>
<text x="240.4" y="111.1">70 &lt; a ≤ 90</text>
<text x="284.8" y="111">0.43</text>
<text x="239.2" y="116.2">90 &lt; a ≤ 115</text>
<text x="284.8" y="116.1">0.50</text>
<text x="238" y="121.3">115 &lt; a ≤ 150</text>
<text x="284.8" y="121.3">0.60</text>
<text x="238" y="126.4">150 &lt; a ≤ 200</text>
<text x="238" y="131.5">200 &lt; a ≤ 250</text>
<text x="284.8" y="126.4">0.75</text>
<text x="284.8" y="131.5">0.90</text>
<text x="238" y="136.6">250 &lt; a ≤ 315</text>
<text x="284.8" y="136.6">1.10</text>
<text x="326.7" y="134.4">LENGTH</text>
<text x="376.7" y="134.4">TOLERANCE</text>
<text x="238" y="141.7">315 &lt; a ≤ 400</text>
<text x="284.8" y="141.7">1.30</text>
<text x="388.2" y="141.2">3</text>
<text x="238" y="146.8">400 &lt; a ≤ 500</text>
<text x="284.8" y="146.8">1.50</text>
<text x="324.1" y="148">10 &lt; L ≤ 50</text>
<text x="388.2" y="147.9">2</text>
<text x="238" y="151.9">500 &lt; a ≤ 630</text>
<text x="284.8" y="151.9">1.90</text>
<text x="322.9" y="154.2">50 &lt; L ≤ 120</text>
<text x="388.2" y="154.1">1</text>
<text x="238" y="157">630 &lt; a ≤ 800</text>
<text x="284.8" y="157">2.40</text>
<text x="327.6" y="160.4">L &gt; 120</text>
<text x="387.6" y="160.4">30'</text>
<text x="235.7" y="167.3">1000 &lt; a ≤ 1300</text>
<text x="236.9" y="162.2">800 &lt; a ≤ 1000</text>
<text x="284.8" y="162.1">2.90</text>
<text x="284.8" y="167.2">3.60</text>
<text x="235.7" y="172.4">1300 &lt; a ≤ 1600</text>
<text x="284.8" y="172.3">4.40</text>
<text x="235.7" y="177.5">1600 &lt; a ≤ 2000</text>
<text x="284.8" y="177.4">5.40</text>
</g>
<g font-size="4.1">
<text x="325.7" y="13.9">REVISIONS</text>
<text x="256.9" y="20.1">REV</text>
<text x="267.4" y="20.1">DESCRIPTION</text>
<text x="365.6" y="20.1">DATE</text>
<text x="389.6" y="20.1">APPROVED</text>
<text x="259.3" y="26.2">--</text>
<text x="284.8" y="26.2">--</text>
<text x="295.4" y="26.2">SEE SHEET ONE</text>
<text x="329.3" y="26.2">--</text>
<text x="369.2" y="26.2">--</text>
<text x="399.3" y="26.1">--</text>
<text x="294.2" y="263.8">10079556.SLDDRW</text>
</g>
<text font-size="3.9" fill="#191924" x="329.3" y="141.1">L ≤ 10</text>
<text font-size="3.5" x="245.6" y="249.6">OVIDIEN</text>
<g font-size="3.4">
<text x="276.1" y="256.9">SIZE</text>
<text x="284" y="256.9">FILENAME:</text>
<text x="341" y="256.9">DRAWING NO.:</text>
<text x="405.1" y="256.9">REV</text>
<text x="225.7" y="268.6">DRAWN:</text>
<text x="275.1" y="268.7">SCALE:</text>
<text x="289.1" y="268.7">1/1</text>
<text x="341" y="268.6">SHEET:</text>
<text x="357.3" y="268.6">4 OF 4</text>
</g>
<g font-size="3.2">
<text x="232.4" y="255.9">6135 Gunbarrel Avenue</text>
<text x="236.5" y="259">Boulder, CO 80301</text>
</g>
<g font-size="2.8">
<text x="276.1" y="249.1">PROPRIETARY &amp; CONFIDENTIAL. THIS DOCUMENT MAY NOT BE COPIED, DISCLOSED, OR USED IN WHOLE</text>
<text x="276.1" y="251.9">OR IN PART WITHOUT THE CONSENT OF COVIDIEN.</text>
</g>
<text font-size="2.1" x="230.3" y="264.2">© 2012 COVIDIEN ALL RIGHTS RESERVED.</text>
</svg>
